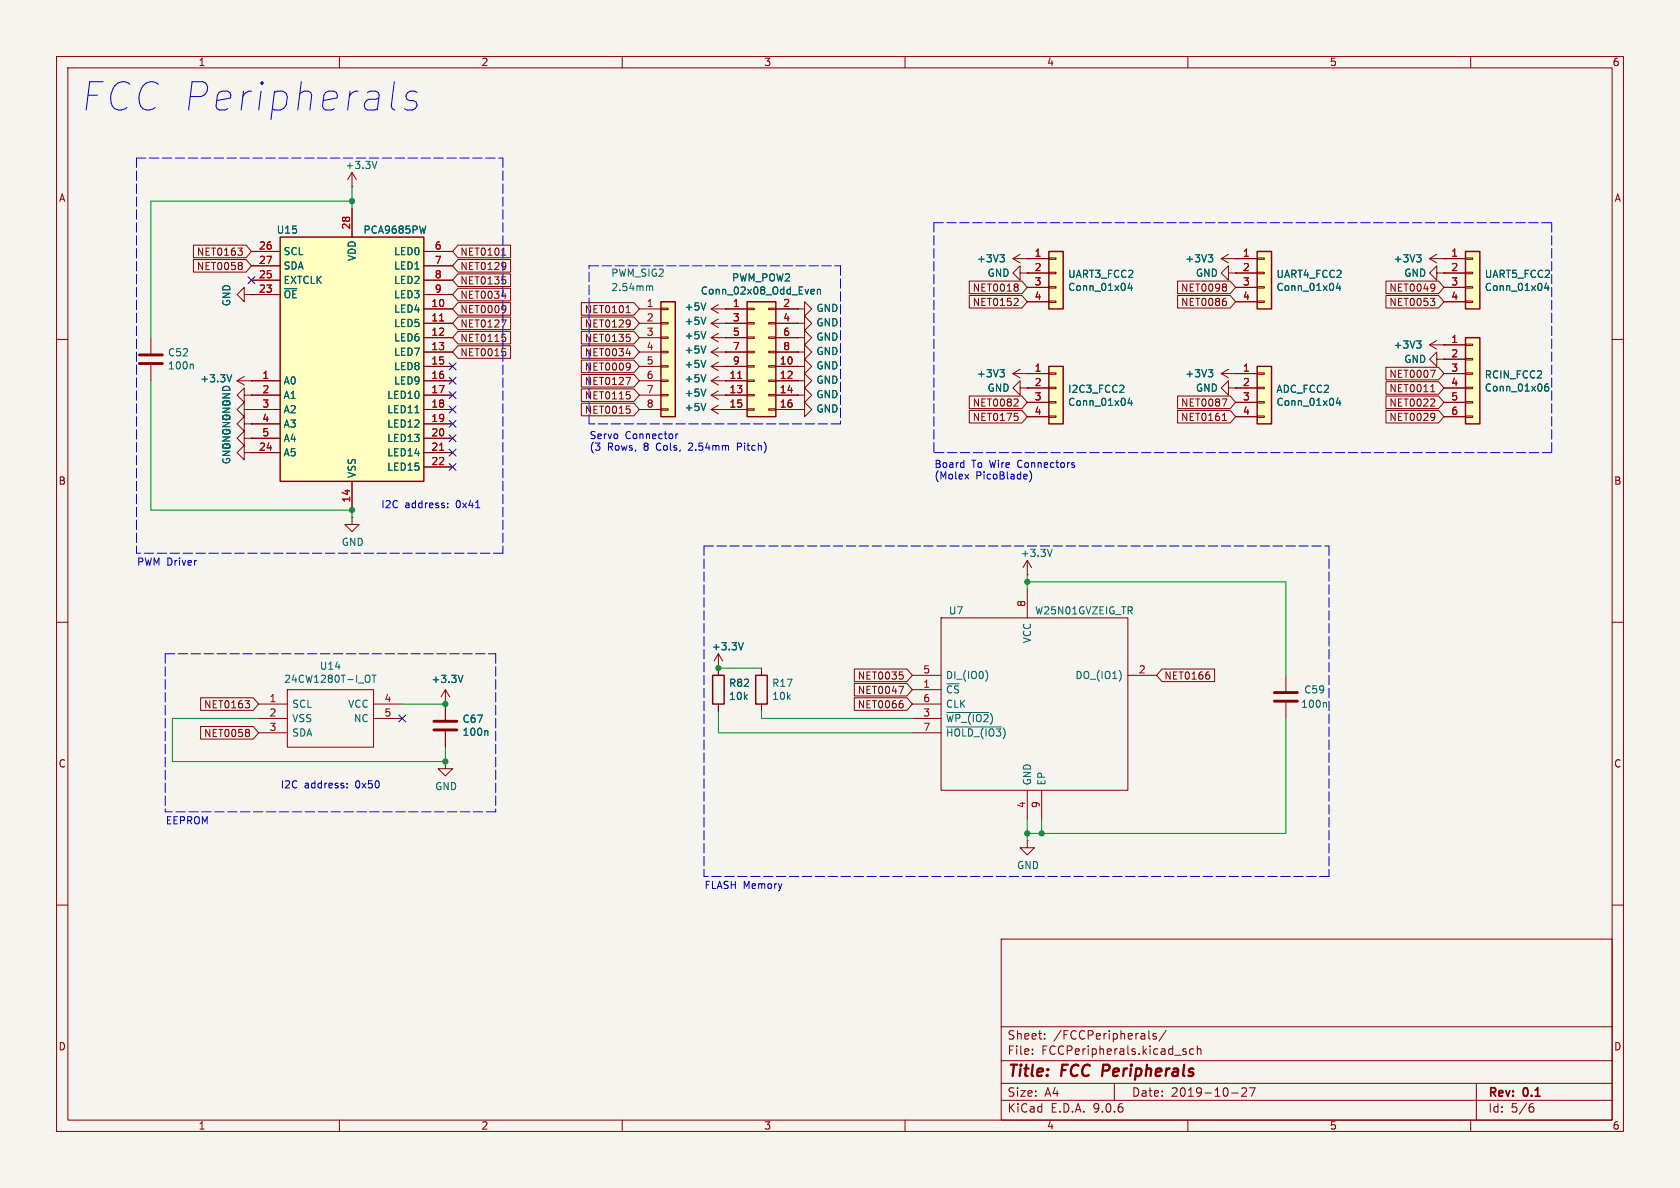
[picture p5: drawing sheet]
<svg xmlns="http://www.w3.org/2000/svg" width="297mm" height="210mm" viewBox="0 0 297 210" stroke-linecap="round" stroke-linejoin="round" font-family="sans-serif">
<path d="M0 0h297v210h-297z" fill="#f5f4ef" stroke="#f5f4ef" stroke-width=".18"/>
<g fill="none" stroke="#840000" stroke-width=".18">
<path d="M10 10h277v190h-277zM12 12h273v186h-273zM60 10v2M110 10v2M160 10v2M210 10v2M260 10v2M10 60h2M285 60h2M10 110h2M285 110h2M10 160h2"/>
<path d="M177 166h108v32h-108zM285 160h2M60 198v2M110 198v2M160 198v2M177 194.5h108M177 191.5h108M177 187.5h108M177 181.5h108M182.5 186.3v.1M182.5 185.5v.1M184.7 183.6v.1"/>
<path d="M184.7 182.8v.1M197 191.5v3M203.1 182.2v1.3l.2 .2M204.4 182.8l-.4-.1-.2 .2 .1 .2 .5 .2v.3h-.6M206.2 182.1l-1.3 2M209.3 185.9l.4 .1v.2l-.2 .2h-.3M209.3 185.4l.4 .1M210 198v2M211 185.5l-.4-.1-.3 .3v.4l.2 .2h.5M211.7 185.5l.2-.1 .3 .1 .1 .9M211.7 184.9v1.5M217.7 193.2h1.2"/>
<path d="M219.5 192.4l.6-.1 .2 .1 .1 .3-.9 1.1h.9M220.9 192.3h1l-.7 1.5M260 198v2M261 191.5v6.5M270.6 195.7h.4l.2 .3-.1 .5-.5 .1M271 195.1l-.4 .1"/>
</g>
<path d="M195.1 188.2l-.3 2" fill="none" stroke="#840000" stroke-width=".4"/>
<path d="M222.2 64.8h2.6v10.1h-2.6z" fill="#ffffc2"/>
<path d="M222.2 64.8h2.6v10.1h-2.6z" fill="none" stroke="#840000" stroke-width=".25"/>
<path d="M179.1 45.7l1.2 .8M179.1 45.7h2.5M180.3 45l-1.2 .7M181.6 45.7h.1M218.4 66h3.8M218.4 68.6h3.8M218.4 71.1h3.8M218.4 73.7h3.8M222.2 65.9h1.3v.3h-1.3zM222.2 68.5h1.3v.2h-1.3zM222.2 71h1.3v.2h-1.3zM222.2 73.5h1.3v.3h-1.3z" fill="none" stroke="#840000" stroke-width=".18"/>
<path d="M176.8 45h.8l-.5 .5M177.3 45.5l.3 .3v.3l-.3 .2M236.5 70.3l-.3 1h.8M236.9 70.8v.9" fill="none" stroke="#006464" stroke-width=".18"/>
<path d="M185.4 44.5h2.6v10.1h-2.6z" fill="#ffffc2"/>
<path d="M185.4 44.5h2.6v10.1h-2.6z" fill="none" stroke="#840000" stroke-width=".25"/>
<g fill="none" stroke="#840000" stroke-width=".18">
<path d="M62.2 33h.1M62.2 30.5l-.7 1.3M62.2 30.5l.8 1.3M62.2 30.5v2.5M43.2 52.1v-1.3l-1.3 1.3 1.3 1.2v-1.2h1.2M44.4 52.1h.1M181.6 45.7h3.8M181.6 48.3h3.8M181.6 50.8h3.8M181.6 53.3h3.8M185.4 45.6h1.3v.2h-1.3zM185.4 48.1h1.3v.3h-1.3z"/>
<path d="M185.4 50.7h1.3v.2h-1.3zM185.4 53.2h1.3v.3h-1.3zM43.2 69.9v-1.3l-1.3 1.3 1.3 1.2v-1.2h1.2M43.2 72.4v-1.3l-1.3 1.3 1.3 1.3v-1.3h1.2M43.2 74.9v-1.2l-1.3 1.2 1.3 1.3v-1.3h1.2M43.2 77.5v-1.3l-1.3 1.3 1.3 1.2v-1.2h1.2M44.4 69.9h.1M44.4 72.4h.1M44.4 74.9h.1M44.4 77.5h.1M215.9 66l1.3 .8M215.9 66h2.5"/>
<path d="M217.2 68.6v-1.3l-1.3 1.3 1.3 1.3v-1.3h1.2M217.2 65.3l-1.3 .7M218.4 68.6h.1M218.4 66h.1M43.2 80v-1.3l-1.3 1.3 1.3 1.3v-1.3h1.2M44.4 80h.1M62.2 91.4v1.3h1.3l-1.3 1.3-1.2-1.3h1.2M62.2 91.4h.1M181.6 99.1l-.8 1.2M181.6 99.1l.8 1.2M181.6 99.1v2.5M161.3 119.4h5.1"/>
<path d="M166.4 109.2h33v30.5h-33zM181.6 101.6h.1M181.6 104.1v5.1M199.4 119.4h5.1M227.3 119.4v2.8M45.7 124.5h5.1M45.7 127h5.1M45.7 129.5h5.1M50.8 121.9h15.2v10.2h-15.2zM66 124.5h5.1M66 127h5.1M78.7 134.6v1.3h1.3l-1.3 1.3-1.2-1.3h1.2"/>
<path d="M78.7 134.6h.1M78.7 124.5h.1M78.7 121.9v5.4M78.7 129.3v2.8M78.7 121.9l-.7 1.3M78.7 121.9l.8 1.3M161.3 124.5h5.1M161.3 127h5.1M161.3 129.5h5.1M161.3 121.9h5.1M181.6 139.7v5.1M184.1 139.7v5.1"/>
<path d="M227.3 124.2v2.8M181.6 148.6v1.3h1.3l-1.3 1.2-1.3-1.2h1.3M181.6 148.6h.1"/>
</g>
<g fill="none" stroke="#006464" stroke-width=".18">
<path d="M66.6 28.5l-.4 1.3M199.7 50l-.3 .9h.8M200 50.5v.9M39.4 74.7h1.2l-1.2 .7M39.4 73.5v.6h1.2l-.1-.7h-.4v.3M39.4 73.6a.72 .72 0 0 1 1.2 .2 .68 .68 0 0 1-.6 .4 .68 .68 0 0 1-.6-.4zM40.6 72.2l-1.2 .7h1.2M213.6 65.3h.8l-.4 .5M214.1 65.8l.3 .3v.3l-.3 .2M186 97.1l-.4 1.3M65.1 119.3l.1 .1a.81 .81 0 0 1-.1 1.2M65.8 119.3h.7"/>
<path d="M66.1 119.3v1.3M81.8 119.4l-.4 1.2M174.3 118.6a1.49 1.49 0 0 1 0 1.8M198.2 119.1v.8M86.1 129.1l.1 .2v.7M167.4 126h7.4M167.4 128.5h9.6M234.3 124.2l.2 .2v.6"/>
</g>
<path d="M76.7 127.5h4.1M76.7 129h4.1M225.3 124h4.1M225.3 122.4h4.1" fill="none" stroke="#840000" stroke-width=".51"/>
<path d="M49.5 41.9h25.4v43.2h-25.4z" fill="#ffffc2"/>
<path d="M49.5 41.9h25.4v43.2h-25.4z" fill="none" stroke="#840000" stroke-width=".25"/>
<g fill="none" stroke="#840000" stroke-width=".18">
<path d="M62.2 36.8v5.1M26.7 59.7v2.8M44.4 44.5h5.1M44.4 47h5.1M44.4 49.5h5.1M44.4 52.1h5.1M74.9 44.5h5.1M74.9 47h5.1M74.9 49.5h5.1M74.9 52.1h5.1M74.9 54.6h5.1M74.9 57.2h5.1"/>
<path d="M74.9 59.7h5.1M217.2 48.3v-1.3l-1.3 1.3 1.3 1.2v-1.2h1.2M218.4 48.3h.1M26.7 64.5v2.8M41.9 67.3h7.6M41.9 67.3l1.3 .8M43.2 66.5l-1.3 .8M44.4 67.3h.1M44.4 69.9h5.1M44.4 72.4h5.1M44.4 74.9h5.1M44.4 77.5h5.1"/>
<path d="M74.9 67.3h5.1M74.9 69.9h5.1M74.9 72.4h5.1M74.9 74.9h5.1M74.9 77.5h5.1M74.9 62.2h5.1M74.9 64.8h5.1M44.4 80h5.1M62.2 85.1v5.1M74.9 80h5.1M74.9 82.6h5.1"/>
</g>
<path d="M77.7 56.7h.7M77.7 79.6h.7" fill="none" stroke="#a90000" stroke-width=".18"/>
<path d="M75.3 39.9l-.3 1.3M34 64.4l.2 .2v.6M41 66.2l-.5 1.3M73.4 73h.7" fill="none" stroke="#006464" stroke-width=".18"/>
<path d="M24.6 62.7h4.1M24.6 64.3h4.1" fill="none" stroke="#840000" stroke-width=".51"/>
<path d="M185.4 64.8h2.6v10.1h-2.6z" fill="#ffffc2"/>
<path d="M185.4 64.8h2.6v10.1h-2.6zM126 119.4h2v5.1h-2zM133.6 119.4h2v5.1h-2z" fill="none" stroke="#840000" stroke-width=".25"/>
<g fill="none" stroke="#840000" stroke-width=".18">
<path d="M180.3 48.3v-1.3l-1.2 1.3 1.2 1.2v-1.2h1.3M181.6 48.3h.1M141 69.9h1.2v-1.3l1.3 1.3-1.3 1.2v-1.2M141 69.9h.1M141 64.8h1.2v-1.3l1.3 1.3-1.3 1.2v-1.2M141 64.8h.1M141 67.3h1.2v-1.3l1.3 1.3-1.3 1.3v-1.3M141 67.3h.1M141 72.4h1.2v-1.3l1.3 1.3-1.3 1.3v-1.3M141 72.4h.1M179.1 66h6.3M179.1 66l1.2 .8"/>
<path d="M180.3 65.3l-1.2 .7M181.6 66h.1M181.6 68.6h3.8M181.6 71.1h3.8M181.6 73.7h3.8M185.4 65.9h1.3v.3h-1.3zM185.4 68.5h1.3v.2h-1.3zM185.4 71h1.3v.2h-1.3zM185.4 73.5h1.3v.3h-1.3zM127 118.1h.1M127 115.6v3.8M127 115.6l-.8 1.2"/>
<path d="M127 115.6l.8 1.2M134.6 118.1v1.3M127 124.5v1.2M134.6 124.5v1.2"/>
</g>
<path d="M176.8 65.3h.8l-.5 .5M177.3 65.8l.3 .3v.3l-.3 .2M198.6 68.2l.1 .1-.1 .3-.7 .8h.8M199.7 70.3l-.3 1h.8M200 70.8v.9M131.4 113.6l-.4 1.3" fill="none" stroke="#006464" stroke-width=".18"/>
<path d="M259.1 59.7h2.5v15.2h-2.5z" fill="#ffffc2"/>
<path d="M259.1 59.7h2.5v15.2h-2.5z" fill="none" stroke="#840000" stroke-width=".25"/>
<g fill="none" stroke="#840000" stroke-width=".18">
<path d="M125.7 54.6l1.3 .8M125.7 54.6h2.6M125.7 59.7l1.3 .8M125.7 59.7h2.6M125.7 57.2l1.3 .7M125.7 57.2h2.6M127 53.8l-1.3 .8M127 58.9l-1.3 .8M127 56.4l-1.3 .8M128.3 54.6h.1M128.3 59.7h.1M128.3 57.2h.1"/>
<path d="M255.3 61h3.8M255.3 63.5h3.8M255.3 66h3.8M255.3 68.6h3.8M255.3 71.1h3.8M255.3 73.7h3.8M259.1 60.8h1.2v.3h-1.2zM259.1 63.4h1.2v.2h-1.2zM259.1 65.9h1.2v.3h-1.2zM259.1 68.5h1.2v.2h-1.2zM259.1 71h1.2v.2h-1.2zM259.1 73.5h1.2v.3h-1.2z"/>
</g>
<path d="M124.8 53.5l-.4 1.3M124.8 58.6l-.4 1.3M124.8 56.1l-.4 1.2M273.7 67.9h-.4a.86 .86 0 0 0 0 1.2l.4-.1 .1-.4-.2-.3-.4 .1-.1 .2" fill="none" stroke="#006464" stroke-width=".18"/>
<path d="M259.1 44.5h2.5v10.1h-2.5z" fill="#ffffc2"/>
<path d="M259.1 44.5h2.5v10.1h-2.5z" fill="none" stroke="#840000" stroke-width=".25"/>
<g fill="none" stroke="#840000" stroke-width=".18">
<path d="M141 57.2h1.2v-1.3l1.3 1.3-1.3 1.2v-1.2M141 57.2h.1M141 54.6h1.2v-1.3l1.3 1.3-1.3 1.3v-1.3M141 54.6h.1M141 59.7h1.2v-1.3l1.3 1.3-1.3 1.3v-1.3M141 59.7h.1M255.3 45.7h3.8M255.3 48.3h3.8M255.3 50.8h3.8M255.3 53.3h3.8M259.1 45.6h1.2v.2h-1.2zM259.1 48.1h1.2v.3h-1.2z"/>
<path d="M259.1 50.7h1.2v.2h-1.2zM259.1 53.2h1.2v.3h-1.2zM141 62.2h1.2v-1.2l1.3 1.2-1.3 1.3v-1.3M141 62.2h.1"/>
</g>
<path d="M273.4 50l-.3 .9h.8M273.7 50.5v.9" fill="none" stroke="#006464" stroke-width=".18"/>
<path d="M132.1 53.3h5.1v20.4h-5.1z" fill="#ffffc2"/>
<path d="M132.1 53.3h5.1v20.4h-5.1z" fill="none" stroke="#840000" stroke-width=".25"/>
<g fill="none" stroke="#840000" stroke-width=".18">
<path d="M128.3 54.6h3.8M128.3 57.2h3.8M128.3 59.7h3.8M132.1 54.5h1.2v.2h-1.2zM132.1 57h1.2v.3h-1.2zM132.1 59.6h1.2v.2h-1.2zM135.9 54.5h1.3v.2h-1.3zM135.9 57h1.3v.3h-1.3zM135.9 59.6h1.3v.2h-1.3zM137.2 54.6h3.8M137.2 57.2h3.8M137.2 59.7h3.8"/>
<path d="M125.7 62.2h6.4M125.7 64.8h6.4M125.7 67.3h6.4M125.7 69.9h6.4M125.7 72.4h6.4M125.7 69.9l1.3 .7M125.7 62.2l1.3 .8M125.7 64.8l1.3 .7M125.7 67.3l1.3 .8M125.7 72.4l1.3 .8M127 69.1l-1.3 .8M127 61.5l-1.3 .7"/>
<path d="M127 64l-1.3 .8M127 66.5l-1.3 .8M127 71.6l-1.3 .8M128.3 69.9h.1M128.3 62.2h.1M128.3 64.8h.1M128.3 67.3h.1M128.3 72.4h.1M132.1 62.1h1.2v.3h-1.2zM132.1 64.6h1.2v.3h-1.2zM132.1 67.2h1.2v.2h-1.2zM132.1 69.7h1.2v.3h-1.2z"/>
<path d="M132.1 72.3h1.2v.2h-1.2zM135.9 62.1h1.3v.3h-1.3zM135.9 64.6h1.3v.3h-1.3zM135.9 67.2h1.3v.2h-1.3zM135.9 69.7h1.3v.3h-1.3zM135.9 72.3h1.3v.2h-1.3zM137.2 62.2h3.8M137.2 64.8h3.8M137.2 67.3h3.8M137.2 69.9h3.8M137.2 72.4h3.8"/>
</g>
<path d="M130.4 66.9h.7" fill="none" stroke="#a90000" stroke-width=".18"/>
<path d="M143.5 51.1l.4 .1 .1 .2-.6 .2M143.9 51.9l-.4 .1M144.5 51.3l.2-.2 .3 .1 .1 .8M144.5 51.1v.9M124.8 68.8l-.4 1.2M124.8 61.2l-.4 1.2M124.8 63.7l-.4 1.3M124.8 66.2l-.4 1.3M124.8 71.3l-.4 1.3" fill="none" stroke="#006464" stroke-width=".18"/>
<path d="M116.8 53.3h2.6v20.4h-2.6z" fill="#ffffc2"/>
<path d="M116.8 53.3h2.6v20.4h-2.6z" fill="none" stroke="#840000" stroke-width=".25"/>
<g fill="none" stroke="#840000" stroke-width=".18">
<path d="M113 54.6h3.8M113 57.2h3.8M113 59.7h3.8M116.8 54.5h1.3v.2h-1.3zM116.8 57h1.3v.3h-1.3zM116.8 59.6h1.3v.2h-1.3zM252.7 45.7l1.3 .8M252.7 45.7h2.6M254 48.3v-1.3l-1.3 1.3 1.3 1.2v-1.2h1.3M254 45l-1.3 .7M255.3 45.7h.1M255.3 48.3h.1"/>
<path d="M113 62.2h3.8M113 64.8h3.8M113 67.3h3.8M113 69.9h3.8M113 72.4h3.8M116.8 62.1h1.3v.3h-1.3zM116.8 64.6h1.3v.3h-1.3zM116.8 67.2h1.3v.2h-1.3zM116.8 69.7h1.3v.3h-1.3zM116.8 72.3h1.3v.2h-1.3zM180.3 68.6v-1.3l-1.2 1.3 1.2 1.3v-1.3h1.3M181.6 68.6h.1"/>
<path d="M252.7 61l1.3 .7M252.7 61h2.6M254 63.5v-1.3l-1.3 1.3 1.3 1.3v-1.3h1.3M254 60.2l-1.3 .8M255.3 63.5h.1M255.3 61h.1"/>
</g>
<path d="M114.8 50.7l.2-.2 .3 .1 .1 .8M250.4 45h.8l-.4 .5M251 45.5l.2 .3v.3l-.2 .2M250.4 60.3h.8l-.4 .5M251 60.8l.2 .2v.3l-.2 .2" fill="none" stroke="#006464" stroke-width=".18"/>
<path d="M222.2 44.5h2.6v10.1h-2.6z" fill="#ffffc2"/>
<path d="M222.2 44.5h2.6v10.1h-2.6z" fill="none" stroke="#840000" stroke-width=".25"/>
<g fill="none" stroke="#840000" stroke-width=".18">
<path d="M62.2 36.8v5.1M34.2 43.3h9.3l.9 1.2-.9 1.1h-9.3zM34.2 45.9h9.3l.9 1.1-.9 1.1h-9.3zM42.1 43.9h.7l-.4 .4M42.6 46.4l.2 .2-.2 .3 .2 .3v.2l-.2 .3M42.7 44.4l.1 .2-.1 .5M44.4 52.1h.1M44.4 44.5h5.1M44.4 47h5.1M44.4 49.5h5.1M44.4 52.1h5.1M74.9 44.5h5.1"/>
<path d="M74.9 47h5.1M74.9 49.5h5.1M74.9 52.1h5.1M74.9 54.6h5.1M74.9 57.2h5.1M74.9 59.7h5.1M81 56h9.3v2.3h-9.3l-1-1.1zM81 58.6h9.3v2.2h-9.3l-1-1.1zM81 45.9h9.3v2.2h-9.3l-1-1.1zM81 53.5h9.3v2.2h-9.3l-1-1.1zM81 48.4h9.3v2.2h-9.3l-1-1.1zM81 51h9.3v2.2h-9.3l-1-1.1z"/>
<path d="M81 43.3h9.3v2.3h-9.3l-1-1.1zM88.6 56.6h.9l-.6 1.2M88.7 52.3h.8M88.7 45.1h.7M88.8 59.1h.6M88.8 48.9h.6M88.9 44l.2-.1v1.2M89.2 59.6l.2 .2v.3l-.2 .3M89.2 46.4l.2 .1a1.07 1.07 0 0 1-.2 1M89.2 49.4l.2 .3v.3l-.2 .2M89.2 54l.2 .1a1.07 1.07 0 0 1-.2 1.1M89.4 46.9l-.2 .3"/>
<path d="M89.4 54.6l-.2 .2M102.8 58.6h9.3l.9 1.1-.9 1.1h-9.3zM102.8 53.5h9.3l.9 1.1-.9 1.1h-9.3zM102.8 56h9.3l.9 1.2-.9 1.1h-9.3zM110.7 55.3h.7M110.8 59.1h.6M110.9 54.2l.2-.2v1.3M111.2 56.6l.2 .1a1.07 1.07 0 0 1-.2 1M111.2 59.6l.2 .2v.3l-.2 .3M111.4 57.1l-.2 .2M128.3 54.6h.1M128.3 59.7h.1"/>
<path d="M128.3 57.2h.1M128.3 54.6h3.8M128.3 57.2h3.8M128.3 59.7h3.8M137.2 54.6h3.8M137.2 57.2h3.8M137.2 59.7h3.8M141 57.2h.1M141 54.6h.1M141 59.7h.1M171.4 49.7h9.3l.9 1.1-.9 1.1h-9.3zM171.4 52.2h9.3l.9 1.1-.9 1.2h-9.3z"/>
<path d="M179.8 50.2l.2 .2-.2 .3 .2 .3v.2l-.2 .3M179.8 52.7l.2 .3-.1 .3-.7 .7h.8M181.6 45.7h.1M181.6 48.3h.1M181.6 45.7h3.8M181.6 48.3h3.8M181.6 50.8h3.8M181.6 53.3h3.8M208.2 52.2h9.3l.9 1.1-.9 1.2h-9.3zM208.2 49.7h9.3l.9 1.1-.9 1.1h-9.3zM215.9 45.7h6.3M215.9 45.7l1.3 .8"/>
<path d="M216.5 52.7h.2M216.6 53.2l.2 .3v.3l-.2 .2M216.6 50.2l.2 .2-.2 .3 .2 .3v.2l-.2 .3M217.2 45l-1.3 .7M218.4 45.7h.1M218.4 48.3h.1M218.4 48.3h3.8M218.4 50.8h3.8M218.4 53.3h3.8M222.2 45.6h1.3v.2h-1.3zM222.2 48.1h1.3v.3h-1.3zM222.2 50.7h1.3v.2h-1.3z"/>
<path d="M222.2 53.2h1.3v.3h-1.3zM245 52.2h9.3l1 1.1-1 1.2h-9.3zM245 49.7h9.3l1 1.1-1 1.1h-9.3zM252.9 52.7h.8l-.5 .5M253.4 50.2l.2 .1a1.07 1.07 0 0 1-.1 1M253.5 53.3l.2 .2-.2 .4M253.7 50.7l-.3 .3M255.3 48.3h.1M255.3 45.7h.1M255.3 45.7h3.8M255.3 48.3h3.8M255.3 50.8h3.8"/>
<path d="M255.3 53.3h3.8M44.4 67.3h.1M44.4 77.5h.1M44.4 74.9h.1M44.4 72.4h.1M44.4 69.9h.1M44.4 67.3h5.1M44.4 69.9h5.1M44.4 72.4h5.1M44.4 74.9h5.1M44.4 77.5h5.1M74.9 67.3h5.1"/>
<path d="M74.9 69.9h5.1M74.9 72.4h5.1M74.9 74.9h5.1M74.9 77.5h5.1M74.9 62.2h5.1M74.9 64.8h5.1M81 61.1h9.3v2.2h-9.3l-1-1.1zM88.8 61.6h.6M89.2 62.1l.2 .3v.3l-.2 .2M102.8 71.3h9.3l.9 1.1-.9 1.1h-9.3zM102.8 68.7h9.3l.9 1.2-.9 1.1h-9.3zM102.8 63.7h9.3l.9 1.1-.9 1.1h-9.3z"/>
<path d="M102.8 66.2h9.3l.9 1.1-.9 1.1h-9.3zM102.8 61.1h9.3l.9 1.1-.9 1.1h-9.3zM110.6 66.7h.9l-.6 1.3M110.7 62.5h.8M110.8 71.8h.6M110.8 69.3h.6M111.2 72.3l.2 .2v.3l-.2 .3M111.2 64.2l.2 .1a1.07 1.07 0 0 1-.2 1M111.2 69.7l.2 .3v.3l-.2 .2M111.4 64.7l-.2 .3M128.3 69.9h.1M128.3 62.2h.1"/>
<path d="M128.3 64.8h.1M128.3 67.3h.1M128.3 72.4h.1M128.3 67.3h3.8M128.3 69.9h3.8M128.3 72.4h3.8M128.3 62.2h3.8M128.3 64.8h3.8M137.2 67.3h3.8M137.2 69.9h3.8M137.2 72.4h3.8M137.2 62.2h3.8"/>
<path d="M137.2 64.8h3.8M141 69.9h.1M141 64.8h.1M141 67.3h.1M141 72.4h.1M141 62.2h.1M171.4 70h9.3l.9 1.1-.9 1.1h-9.3zM171.4 72.5h9.3l.9 1.2-.9 1.1h-9.3zM179.3 73.1h.6M179.8 70.5l.2 .3-.1 .3-.7 .7h.8M179.8 73.5l.2 .3v.3l-.2 .2M181.6 68.6h.1"/>
<path d="M181.6 66h.1M181.6 66h3.8M181.6 68.6h3.8M181.6 71.1h3.8M181.6 73.7h3.8M208.2 70h9.3l.9 1.1-.9 1.1h-9.3zM208.2 72.5h9.3l.9 1.2-.9 1.1h-9.3zM216 70.5h.9l-.6 1.3M216.1 74.3h.7M216.3 73.2l.2-.1v1.2M218.4 66h.1M218.4 68.6h.1"/>
<path d="M218.4 66h3.8M218.4 68.6h3.8M218.4 71.1h3.8M218.4 73.7h3.8M245 72.5h9.3l1 1.2-1 1.1h-9.3zM245 70h9.3l1 1.1-1 1.1h-9.3zM245 64.9h9.3l1 1.1-1 1.2h-9.3zM245 67.5h9.3l1 1.1-1 1.1h-9.3zM252.9 65.4h.8l-.5 1.3M252.9 69.3h.8M253.2 68.2l.1-.2v1.3M253.4 70.5l.3 .3-.1 .3-.7 .7h.8"/>
<path d="M253.4 73.1l.2 .1a1.07 1.07 0 0 1-.1 1M253.7 73.6l-.3 .2M255.3 61h.1M255.3 63.5h.1M255.3 66h3.8M255.3 68.6h3.8M255.3 71.1h3.8M255.3 73.7h3.8M255.3 61h3.8M255.3 63.5h3.8M44.4 80h.1M44.4 80h5.1"/>
<path d="M62.2 85.1v5.1M74.9 80h5.1M74.9 82.6h5.1M127 118.1h.1M127 118.1v1.3M151 118.3h9.3l1 1.1-1 1.1h-9.3zM159 118.8h.6M159.4 119.3l.3 .2v.3l-.3 .3M205.4 118.3h9.3v2.2h-9.3l-.9-1.1zM213.8 119.3l.1 .2-.1 .5M35.5 123.3h9.3l.9 1.2-.9 1.1h-9.3zM35.5 128.4h9.3l.9 1.1-.9 1.2h-9.3z"/>
<path d="M43.3 123.9h.8l-.4 .4M43.9 128.9l.2 .3-.2 .3 .2 .2v.3l-.2 .2M44 124.4l.1 .2-.1 .5M78.7 124.5h.1M78.7 124.5v2.8M78.7 129.3v2.8M127 124.5v1.2M151 123.3h9.3l1 1.2-1 1.1h-9.3zM151 120.8h9.3l1 1.1-1 1.1h-9.3zM158.9 121.3h.8l-.5 1.3M159.3 123.9h.3M159.4 124.3l.3 .3v.3l-.3 .2"/>
</g>
<g fill="none" stroke="#006464" stroke-width=".18">
<path d="M75.3 39.9l-.3 1.3M124.8 53.5l-.4 1.3M124.8 58.6l-.4 1.3M124.8 56.1l-.4 1.2M143.5 51.1l.4 .1 .1 .2-.6 .2M143.9 51.9l-.4 .1M144.5 51.3l.2-.2 .3 .1 .1 .8M144.5 51.1v.9M176.8 45h.8l-.5 .5M177.3 45.5l.3 .3v.3l-.3 .2M199.7 50l-.3 .9h.8M200 50.5v.9"/>
<path d="M213.6 45h.8l-.4 .5M214.1 45.5l.3 .3v.3l-.3 .2M236.5 50l-.3 .9h.8M236.9 50.5v.9M250.4 45h.8l-.4 .5M251 45.5l.2 .3v.3l-.2 .2M273.4 50l-.3 .9h.8M273.7 50.5v.9M39.4 74.7h1.2l-1.2 .7M39.4 73.5v.6h1.2l-.1-.7h-.4v.3M39.4 73.6a.72 .72 0 0 1 1.2 .2 .68 .68 0 0 1-.6 .4 .68 .68 0 0 1-.6-.4zM40.6 72.2l-1.2 .7h1.2"/>
<path d="M41 66.2l-.5 1.3M73.4 73h.7M124.8 68.8l-.4 1.2M124.8 61.2l-.4 1.2M124.8 63.7l-.4 1.3M124.8 66.2l-.4 1.3M124.8 71.3l-.4 1.3M176.8 65.3h.8l-.5 .5M177.3 65.8l.3 .3v.3l-.3 .2M198.6 68.2l.1 .1-.1 .3-.7 .8h.8M199.7 70.3l-.3 1h.8M200 70.8v.9"/>
<path d="M213.6 65.3h.8l-.4 .5M214.1 65.8l.3 .3v.3l-.3 .2M236.5 70.3l-.3 1h.8M236.9 70.8v.9M250.4 60.3h.8l-.4 .5M251 60.8l.2 .2v.3l-.2 .2M273.7 67.9h-.4a.86 .86 0 0 0 0 1.2l.4-.1 .1-.4-.2-.3-.4 .1-.1 .2M81.8 119.4l-.4 1.2M131.4 113.6l-.4 1.3M86.1 129.1l.1 .2v.7"/>
</g>
<g fill="none" stroke="#0000c2" stroke-width=".18" stroke-dasharray="1.7 .6">
<path d="M24.1 27.9h64.8M24.1 27.9v69.9M88.9 27.9v69.9M165.1 39.4v40.6M165.1 39.4h109.2M274.3 39.4v40.6M104.1 47h44.5M148.6 47v27.9M104.1 74.9v-27.9M148.6 74.9h-44.5M88.9 97.8h-64.8M124.5 96.5v58.4"/>
<path d="M124.5 96.5h110.4M234.9 96.5v58.4M274.3 80h-109.2M29.2 115.6v27.9M29.2 115.6h58.4M87.6 115.6v27.9M87.6 143.5h-58.4M234.9 154.9h-110.4"/>
</g>
<g fill="none" stroke="#009600" stroke-width=".18">
<path d="M62.2 33v3.8M62.2 35.6h-35.5v24.1M26.7 67.3v22.9h35.5v1.2M127 118.1h7.6M181.6 101.6v2.5M181.6 102.9h45.7v16.5M45.7 127h-15.2v7.6h48.2v-2.5M71.1 124.5h7.6M127 125.7v3.8h34.3M134.6 125.7v1.3h26.7M227.3 127v20.3h-45.7M181.6 144.8v3.8"/>
<path d="M184.1 144.8v2.5"/>
</g>
<g fill="none" stroke="#000084" stroke-width=".18">
<path d="M43.8 48.9l1.3 1.2M45.1 48.9l-1.3 1.2M79.4 64.2l1.2 1.2M79.4 79.4l1.2 1.2M79.4 71.8l1.2 1.2M79.4 69.2l1.2 1.3M79.4 76.9l1.2 1.2M79.4 66.7l1.2 1.2M79.4 74.3l1.2 1.2M80.6 64.2l-1.2 1.2M80.6 79.4l-1.2 1.2M80.6 71.8l-1.2 1.2"/>
<path d="M80.6 69.2l-1.2 1.3M80.6 76.9l-1.2 1.2M80.6 66.7l-1.2 1.2M80.6 74.3l-1.2 1.2M79.4 81.9l1.2 1.3M80.6 81.9l-1.2 1.3M70.5 126.4l1.2 1.2M71.7 126.4l-1.2 1.2"/>
</g>
<g fill="none" stroke="#0000c2" stroke-width=".18">
<path d="M69.4 19.2l.4 .2M69.7 14.4l-.5 4.3M73.8 16.4a1.22 1.22 0 0 0-2 .7l.1 .4 .5 .3h.7l.4 .2 .2 .5-.3 .7-.5 .2h-1l-.4-.2M119.5 76.7v.9M119.8 76.7l-.3 .2M130.4 79h.4M130.8 78.3h-.4v1.3M79.1 89.6v.2M79.1 89v.1M84.1 89.8h.7M170.3 81.8h.1M170.4 81.4v1.2"/>
<path d="M170.4 82.6h-.1M170.6 83.8l.6 .9M171.2 83.8l-.6 .9M181.5 83.9l.1 .2-.6 .2M182.1 83.3a1.47 1.47 0 0 1-.1 1.9M189.6 82.2l.3 .1 .1 .2-.2 .1h-.2M189.6 81.8h.3M61.4 139.2v.1M61.4 138.5v.1"/>
</g>
<path d="M77.7 56.7h.7M77.7 79.6h.7M130.4 66.9h.7" fill="none" stroke="#a90000" stroke-width=".18"/>
<g fill="#009600" stroke="#009600" stroke-width=".18">
<circle cx="62.2" cy="35.6" r=".46"/>
<circle cx="127" cy="118.1" r=".46"/>
<circle cx="181.6" cy="147.3" r=".46"/>
<circle cx="181.6" cy="102.9" r=".46"/>
<circle cx="184.1" cy="147.3" r=".46"/>
<circle cx="78.7" cy="134.6" r=".46"/>
<circle cx="78.7" cy="124.5" r=".46"/>
<circle cx="62.2" cy="90.2" r=".46"/>
</g>
<text font-size="7" fill="#0000c2" x="14" y="20.1">FCC Peripherals</text>
<g font-size="2.8" fill="#840000">
<text x="178" y="190.9">Title:</text>
<text x="187.7" y="190.9">FCC</text>
<text x="195.7" y="190.9">Peripherals</text>
</g>
<g font-size="2.1" fill="#840000">
<text x="178" y="184">Sheet:</text>
<text x="186.2" y="184">/FCCPeripherals/</text>
<text x="178" y="186.7">File:</text>
<text x="184.1" y="186.7">FCCPeripherals.kicad_sch</text>
<text x="178" y="196.9">KiCad</text>
<text x="178" y="194.1">Size:</text>
<text x="184.7" y="194.1">A4</text>
<text x="185.7" y="196.9">E.D.A.</text>
<text x="193.3" y="196.9">9.0.6</text>
<text x="200" y="194.1">Date:</text>
<text x="207" y="194.1">2019-10-27</text>
<text x="263" y="194.3">Rev:</text>
<text x="263" y="196.9">Id:</text>
<text x="267.1" y="196.9">5/6</text>
<text x="269.4" y="194.3">0.1</text>
</g>
<g font-size="1.8" fill="#840000">
<text x="35" y="11.9">1</text>
<text x="85" y="11.9">2</text>
<text x="135" y="11.9">3</text>
<text x="185" y="11.9">4</text>
<text x="235" y="11.9">5</text>
<text x="285" y="11.9">6</text>
<text x="10.3" y="35.9">A</text>
<text x="285.3" y="35.9">A</text>
<text x="34.7" y="45.4">NET0163</text>
<text x="34.7" y="47.9">NET0058</text>
<text x="81.3" y="47.9">NET0129</text>
<text x="81.3" y="45.4">NET0101</text>
<text x="81.3" y="50.5">NET0135</text>
<text x="81.3" y="53">NET0034</text>
<text x="171.9" y="51.8">NET0018</text>
<text x="208.7" y="51.8">NET0098</text>
<text x="245.5" y="51.8">NET0049</text>
<text x="81.3" y="58.1">NET0127</text>
<text x="81.3" y="55.6">NET0009</text>
<text x="103.3" y="55.6">NET0101</text>
<text x="103.3" y="58.1">NET0129</text>
<text x="171.9" y="54.3">NET0152</text>
<text x="208.7" y="54.3">NET0086</text>
<text x="245.5" y="54.3">NET0053</text>
<text x="81.3" y="60.6">NET0115</text>
<text x="81.3" y="63.2">NET0015</text>
<text x="103.3" y="65.7">NET0009</text>
<text x="103.3" y="60.6">NET0135</text>
<text x="103.3" y="63.2">NET0034</text>
<text x="103.3" y="70.8">NET0115</text>
<text x="103.3" y="68.3">NET0127</text>
<text x="245.5" y="67">NET0007</text>
<text x="245.5" y="69.5">NET0011</text>
<text x="103.3" y="73.3">NET0015</text>
<text x="171.9" y="72.1">NET0082</text>
<text x="171.9" y="74.6">NET0175</text>
<text x="208.7" y="72.1">NET0087</text>
<text x="208.7" y="74.6">NET0161</text>
<text x="245.5" y="74.6">NET0029</text>
<text x="245.5" y="72.1">NET0022</text>
<text x="10.3" y="85.9">B</text>
<text x="285.3" y="85.9">B</text>
<text x="36" y="125.4">NET0163</text>
<text x="151.5" y="120.3">NET0035</text>
<text x="151.5" y="125.4">NET0066</text>
<text x="151.5" y="122.9">NET0047</text>
<text x="205.7" y="120.3">NET0166</text>
<text x="36" y="130.5">NET0058</text>
<text x="10.3" y="135.9">C</text>
<text x="285.3" y="135.9">C</text>
<text x="10.3" y="185.9">D</text>
<text x="285.3" y="185.9">D</text>
<text x="35" y="199.9">1</text>
<text x="85" y="199.9">2</text>
<text x="135" y="199.9">3</text>
<text x="185" y="199.9">4</text>
<text x="235" y="199.9">5</text>
<text x="285" y="199.9">6</text>
</g>
<g font-size="1.8" fill="#006464">
<text x="61" y="30.1">+3.3V</text>
<text x="48.8" y="41.5">U15</text>
<text x="64.2" y="41.5">PCA9685PW</text>
<text x="50" y="45.3">SCL</text>
<text x="50" y="47.9">SDA</text>
<text x="63.1" y="46.2" transform="rotate(-90 63.1 46.2)">VDD</text>
<text x="69.6" y="45.3">LED0</text>
<text x="69.6" y="47.9">LED1</text>
<text x="172.6" y="46.6">+3V3</text>
<text x="209.4" y="46.6">+3V3</text>
<text x="246.3" y="46.6">+3V3</text>
<text x="50" y="50.4">EXTCLK</text>
<text x="50" y="52.9">~{OE}</text>
<text x="69.6" y="50.4">LED2</text>
<text x="69.6" y="52.9">LED3</text>
<text x="108" y="51.7">2.54mm</text>
<text x="108" y="49.1">PWM_SIG2</text>
<text x="123.8" y="52.3">Conn_02x08_Odd_Even</text>
<text x="129.3" y="50">PWM_POW2</text>
<text x="174.5" y="49.1">GND</text>
<text x="188.7" y="49.3">UART3_FCC2</text>
<text x="188.7" y="51.6">Conn_01x04</text>
<text x="211.3" y="49.1">GND</text>
<text x="225.6" y="49.3">UART4_FCC2</text>
<text x="225.6" y="51.6">Conn_01x04</text>
<text x="248.2" y="49.1">GND</text>
<text x="262.4" y="49.3">UART5_FCC2</text>
<text x="262.4" y="51.6">Conn_01x04</text>
<text x="40.9" y="54.2" transform="rotate(-90 40.9 54.2)">GND</text>
<text x="69.6" y="55.5">LED4</text>
<text x="69.6" y="58">LED5</text>
<text x="120.9" y="55.1">+5V</text>
<text x="120.9" y="57.6">+5V</text>
<text x="144.2" y="57.9">GND</text>
<text x="144.2" y="55.3">GND</text>
<text x="29.6" y="65.5">100n</text>
<text x="29.6" y="63.2">C52</text>
<text x="69.6" y="60.6">LED6</text>
<text x="69.6" y="63.1">LED7</text>
<text x="69.6" y="65.6">LED8</text>
<text x="120.9" y="60.2">+5V</text>
<text x="120.9" y="62.7">+5V</text>
<text x="120.9" y="65.3">+5V</text>
<text x="144.2" y="65.5">GND</text>
<text x="144.2" y="63">GND</text>
<text x="144.2" y="60.4">GND</text>
<text x="246.3" y="61.8">+3V3</text>
<text x="248.2" y="64.4">GND</text>
<text x="35.3" y="67.8">+3.3V</text>
<text x="50" y="68.2">A0</text>
<text x="50" y="70.7">A1</text>
<text x="68.4" y="70.7">LED10</text>
<text x="69.6" y="68.2">LED9</text>
<text x="120.9" y="70.3">+5V</text>
<text x="120.9" y="67.8">+5V</text>
<text x="144.2" y="70.6">GND</text>
<text x="144.2" y="68">GND</text>
<text x="172.6" y="66.9">+3V3</text>
<text x="174.5" y="69.4">GND</text>
<text x="188.7" y="69.6">I2C3_FCC2</text>
<text x="188.7" y="72">Conn_01x04</text>
<text x="209.4" y="66.9">+3V3</text>
<text x="211.3" y="69.4">GND</text>
<text x="225.6" y="69.6">ADC_FCC2</text>
<text x="225.6" y="72">Conn_01x04</text>
<text x="262.4" y="69.4">Conn_01x06</text>
<text x="262.4" y="67.1">RCIN_FCC2</text>
<text x="40.9" y="72" transform="rotate(-90 40.9 72)">GND</text>
<text x="50" y="73.3">A2</text>
<text x="50" y="75.8">A3</text>
<text x="68.4" y="73.3">LED11</text>
<text x="68.4" y="75.8">LED12</text>
<text x="120.9" y="72.9">+5V</text>
<text x="144.2" y="73.1">GND</text>
<text x="40.9" y="82.2" transform="rotate(-90 40.9 82.2)">GND</text>
<text x="40.9" y="79.6" transform="rotate(-90 40.9 79.6)">GND</text>
<text x="50" y="78.3">A4</text>
<text x="50" y="80.9">A5</text>
<text x="68.4" y="78.3">LED13</text>
<text x="68.4" y="80.9">LED14</text>
<text x="68.4" y="83.4">LED15</text>
<text x="63.1" y="84.6" transform="rotate(-90 63.1 84.6)">VSS</text>
<text x="60.3" y="96.7">GND</text>
<text x="180.3" y="98.7">+3.3V</text>
<text x="167.6" y="108.8">U7</text>
<text x="182.5" y="113.8" transform="rotate(-90 182.5 113.8)">VCC</text>
<text x="182.9" y="108.8">W25N01GVZEIG_TR</text>
<text x="56.4" y="118.6">U14</text>
<text x="125.7" y="115.2">+3.3V</text>
<text x="50.1" y="120.9">24CW1280T-I_OT</text>
<text x="51.6" y="125.3">SCL</text>
<text x="61.4" y="125.3">VCC</text>
<text x="76.2" y="120.9">+3.3V</text>
<text x="128.8" y="123.9">10k</text>
<text x="128.8" y="121.6">R82</text>
<text x="136.4" y="123.9">10k</text>
<text x="136.4" y="121.6">R17</text>
<text x="167.1" y="120.2">DI_(IO0)</text>
<text x="167.1" y="122.8">~{CS}</text>
<text x="167.1" y="125.3">CLK</text>
<text x="190" y="120.2">DO_(IO1)</text>
<text x="229.9" y="125.3">100n</text>
<text x="230.5" y="122.8">C59</text>
<text x="51.6" y="127.9">VSS</text>
<text x="51.6" y="130.4">SDA</text>
<text x="62.5" y="127.9">NC</text>
<text x="81.7" y="130.3">100n</text>
<text x="81.7" y="128">C67</text>
<text x="167.1" y="127.9">~{WP_(IO2})</text>
<text x="167.1" y="130.4">~{HOLD_(IO3})</text>
<text x="76.8" y="139.9">GND</text>
<text x="182.5" y="138.9" transform="rotate(-90 182.5 138.9)">GND</text>
<text x="185" y="138.9" transform="rotate(-90 185 138.9)">EP</text>
<text x="179.7" y="153.8">GND</text>
</g>
<g font-size="1.8" fill="#a90000">
<text x="62" y="40.7" transform="rotate(-90 62 40.7)">28</text>
<text x="45.7" y="44.2">26</text>
<text x="45.7" y="46.7">27</text>
<text x="76.8" y="44.2">6</text>
<text x="76.8" y="46.7">7</text>
<text x="182.8" y="45.5">1</text>
<text x="219.6" y="45.5">1</text>
<text x="256.5" y="45.5">1</text>
<text x="45.7" y="49.3">25</text>
<text x="45.7" y="51.8">23</text>
<text x="76.8" y="49.3">8</text>
<text x="76.8" y="51.8">9</text>
<text x="182.8" y="48">2</text>
<text x="182.8" y="50.5">3</text>
<text x="182.8" y="53.1">4</text>
<text x="219.6" y="48">2</text>
<text x="219.6" y="50.5">3</text>
<text x="219.6" y="53.1">4</text>
<text x="256.5" y="48">2</text>
<text x="256.5" y="50.5">3</text>
<text x="256.5" y="53.1">4</text>
<text x="76.2" y="54.4">10</text>
<text x="76.2" y="56.9">11</text>
<text x="76.2" y="59.4">12</text>
<text x="114.2" y="54.4">1</text>
<text x="114.2" y="56.9">2</text>
<text x="114.2" y="59.4">3</text>
<text x="129.5" y="54.4">1</text>
<text x="129.5" y="56.9">3</text>
<text x="129.5" y="59.4">5</text>
<text x="138.4" y="54.4">2</text>
<text x="138.4" y="56.9">4</text>
<text x="138.4" y="59.4">6</text>
<text x="76.2" y="62">13</text>
<text x="76.2" y="64.5">15</text>
<text x="114.2" y="62">4</text>
<text x="114.2" y="64.5">5</text>
<text x="129.5" y="62">7</text>
<text x="129.5" y="64.5">9</text>
<text x="137.8" y="64.5">10</text>
<text x="138.4" y="62">8</text>
<text x="182.8" y="65.8">1</text>
<text x="219.6" y="65.8">1</text>
<text x="256.5" y="60.7">1</text>
<text x="256.5" y="63.2">2</text>
<text x="256.5" y="65.8">3</text>
<text x="46.3" y="67.1">1</text>
<text x="46.3" y="69.6">2</text>
<text x="76.2" y="67.1">16</text>
<text x="76.2" y="69.6">17</text>
<text x="114.2" y="67.1">6</text>
<text x="114.2" y="69.6">7</text>
<text x="128.9" y="67.1">11</text>
<text x="128.9" y="69.6">13</text>
<text x="137.8" y="67.1">12</text>
<text x="137.8" y="69.6">14</text>
<text x="182.8" y="68.3">2</text>
<text x="182.8" y="70.9">3</text>
<text x="219.6" y="68.3">2</text>
<text x="219.6" y="70.9">3</text>
<text x="256.5" y="68.3">4</text>
<text x="256.5" y="70.9">5</text>
<text x="46.3" y="72.1">3</text>
<text x="46.3" y="74.7">4</text>
<text x="46.3" y="77.2">5</text>
<text x="76.2" y="72.1">18</text>
<text x="76.2" y="74.7">19</text>
<text x="76.2" y="77.2">20</text>
<text x="114.2" y="72.1">8</text>
<text x="128.9" y="72.1">15</text>
<text x="137.8" y="72.1">16</text>
<text x="182.8" y="73.4">4</text>
<text x="219.6" y="73.4">4</text>
<text x="256.5" y="73.4">6</text>
<text x="45.7" y="79.8">24</text>
<text x="76.2" y="79.8">21</text>
<text x="76.2" y="82.3">22</text>
<text x="62" y="88.9" transform="rotate(-90 62 88.9)">14</text>
<text x="181.4" y="107.4" transform="rotate(-90 181.4 107.4)">8</text>
<text x="163.1" y="119.1">5</text>
<text x="201.2" y="119.1">2</text>
<text x="47.6" y="124.2">1</text>
<text x="67.9" y="124.2">4</text>
<text x="163.1" y="121.7">1</text>
<text x="163.1" y="124.2">6</text>
<text x="47.6" y="126.7">2</text>
<text x="47.6" y="129.3">3</text>
<text x="67.9" y="126.7">5</text>
<text x="163.1" y="126.7">3</text>
<text x="163.1" y="129.3">7</text>
<text x="181.4" y="142.9" transform="rotate(-90 181.4 142.9)">4</text>
<text x="183.9" y="142.9" transform="rotate(-90 183.9 142.9)">9</text>
</g>
<g font-size="1.8" fill="#0000c2">
<text x="104.1" y="77.7">Servo</text>
<text x="110.5" y="77.7">Connector</text>
<text x="104.1" y="79.8">(3</text>
<text x="107.4" y="79.8">Rows,</text>
<text x="113.9" y="79.8">8</text>
<text x="116.3" y="79.8">Cols,</text>
<text x="122.2" y="79.8">2.54mm</text>
<text x="131" y="79.8">Pitch)</text>
<text x="165.1" y="82.8">Board</text>
<text x="171.8" y="82.8">To Wire</text>
<text x="180.2" y="82.8">Connectors</text>
<text x="67.3" y="89.9">I2C</text>
<text x="71.6" y="89.9">address:</text>
<text x="80.7" y="89.9">0x41</text>
<text x="165.1" y="84.8">(Molex</text>
<text x="172.5" y="84.8">PicoBlade)</text>
<text x="24.1" y="100.1">PWM Driver</text>
<text x="49.5" y="139.5">I2C</text>
<text x="53.8" y="139.5">address:</text>
<text x="62.9" y="139.5">0x50</text>
<text x="29.2" y="145.8">EEPROM</text>
<text x="124.5" y="157.2">FLASH Memory</text>
</g>
</svg>
